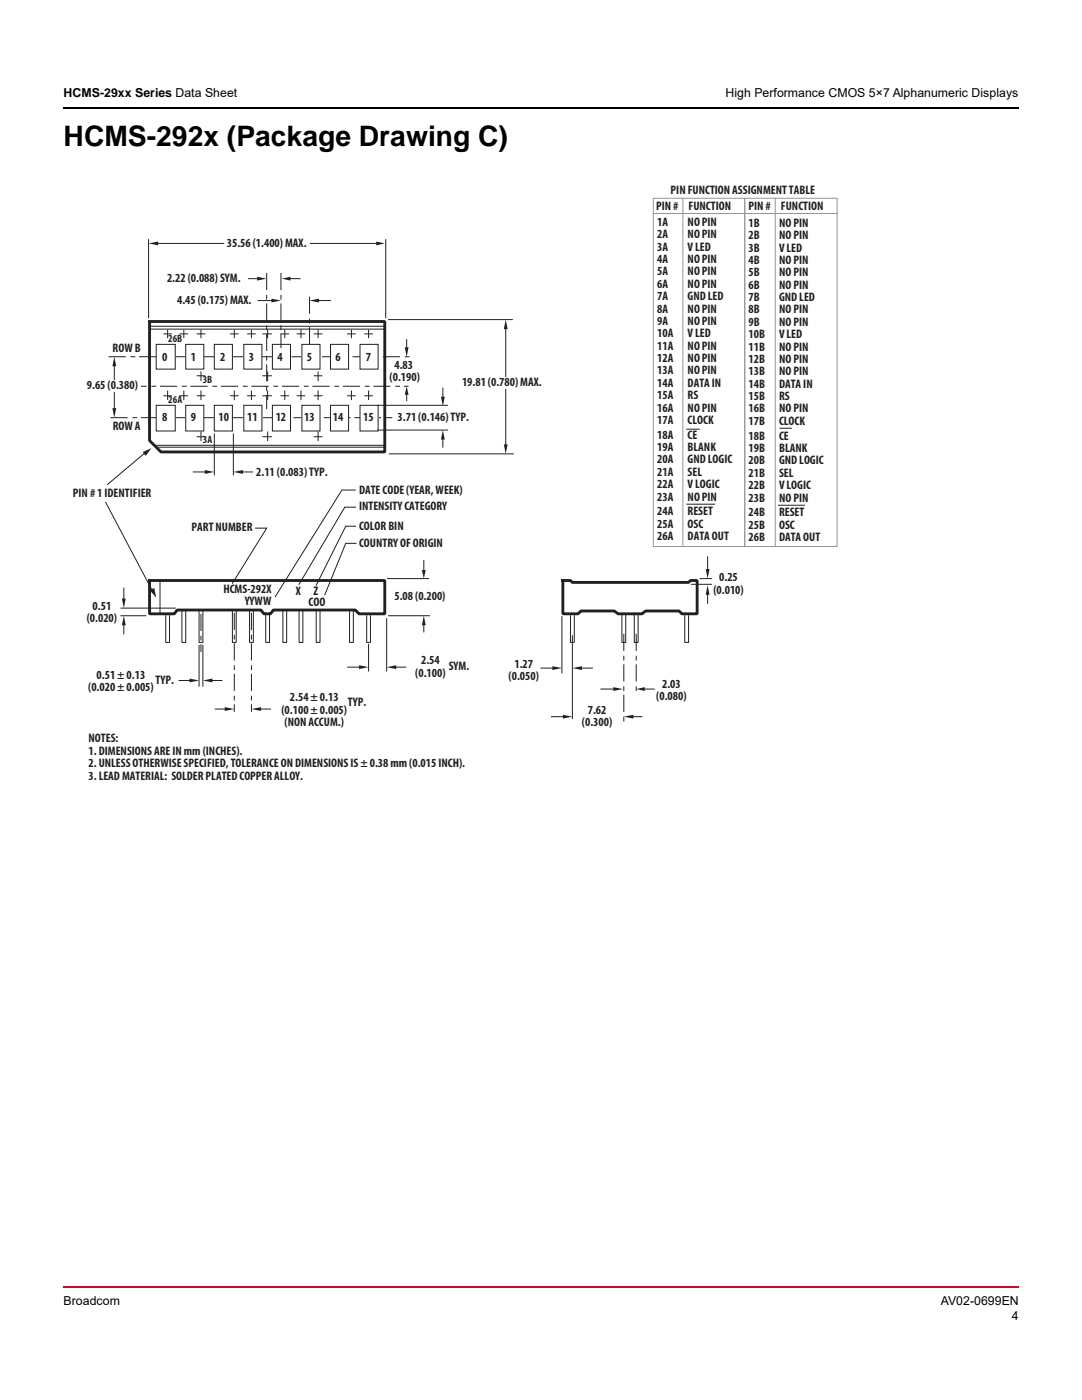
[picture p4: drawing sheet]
<svg xmlns="http://www.w3.org/2000/svg" width="216mm" height="279mm" viewBox="0 0 216 279" stroke-linecap="round" stroke-linejoin="round" font-family="sans-serif">
<path d="M12.5 256.7h.2v.3h-.2z" fill="#cc092f"/>
<path d="M12.7 256.9h190.7" fill="none" stroke="#cc092f" stroke-width=".36"/>
<path d="M12.5 21.4h.2v.4h-.2z" fill="#000"/>
<path d="M12.7 21.6h190.7" fill="none" stroke="#000" stroke-width=".36"/>
<path d="M13 34.6h155.6v123.1h-155.6z" fill="#fff"/>
<path d="M112.1 123.1v11.2M114.2 126.9v16.5" fill="none" stroke="#231f20" stroke-width=".2"/>
<path d="M130.4 39.6h18.2v69.5h-18.2zM136.3 39.6v69.5M130.4 42.6h18.2" fill="none" stroke="#939598" stroke-width=".2"/>
<path d="M21.7 71.2h60.4M22 83.4h56.3" fill="none" stroke="#231f20" stroke-width=".2" stroke-dasharray="3.4 1 1 .8" stroke-linecap="butt"/>
<path d="M80.8 69.3h.7l-.4 1.9z" fill="#231f20"/>
<path d="M81.1 67.8v1.5" fill="none" stroke="#231f20" stroke-width=".2"/>
<path d="M81.1 77.1l.4 1.7h-.7z" fill="#231f20"/>
<path d="M30 65.1h46.6M30 65.7h46.6M81.1 78.8v1.1M31.2 88.9h45.6M31.2 89.2h45.6" fill="none" stroke="#231f20" stroke-width=".2"/>
<path d="M61.8 59.2v10.3" fill="none" stroke="#231f20" stroke-width=".2" stroke-dasharray="3.4 1 1 .8" stroke-linecap="butt"/>
<path d="M29.8 64.2h47v26h-44.7l-2.3-2.3v-23.5" fill="none" stroke="#231f20" stroke-width=".57"/>
<path d="M31.2 80.9h3.8v5.1h-3.8z" fill="#fff"/>
<path d="M31.2 80.9h3.8v5.1h-3.8z" fill="none" stroke="#231f20" stroke-width=".2"/>
<path d="M42.8 80.9h3.6v5.1h-3.6z" fill="#fff"/>
<path d="M42.8 80.9h3.6v5.1h-3.6z" fill="none" stroke="#231f20" stroke-width=".2"/>
<path d="M37.1 80.9h3.6v5.1h-3.6z" fill="#fff"/>
<path d="M37.1 80.9h3.6v5.1h-3.6z" fill="none" stroke="#231f20" stroke-width=".2"/>
<path d="M71.8 80.9h3.6v5.1h-3.6z" fill="#fff"/>
<path d="M71.8 80.9h3.6v5.1h-3.6z" fill="none" stroke="#231f20" stroke-width=".2"/>
<path d="M65.9 80.9h3.7v5.1h-3.7z" fill="#fff"/>
<path d="M65.9 80.9h3.7v5.1h-3.7z" fill="none" stroke="#231f20" stroke-width=".2"/>
<path d="M60.2 80.9h3.7v5.1h-3.7z" fill="#fff"/>
<path d="M60.2 80.9h3.7v5.1h-3.7z" fill="none" stroke="#231f20" stroke-width=".2"/>
<path d="M54.4 80.9h3.6v5.1h-3.6z" fill="#fff"/>
<path d="M54.4 80.9h3.6v5.1h-3.6z" fill="none" stroke="#231f20" stroke-width=".2"/>
<path d="M48.7 80.9h3.6v5.1h-3.6z" fill="#fff"/>
<path d="M48.7 80.9h3.6v5.1h-3.6z" fill="none" stroke="#231f20" stroke-width=".2"/>
<path d="M31.2 68.7h3.8v5h-3.8z" fill="#fff"/>
<path d="M31.2 68.7h3.8v5h-3.8z" fill="none" stroke="#231f20" stroke-width=".2"/>
<path d="M42.8 68.7h3.6v5h-3.6z" fill="#fff"/>
<path d="M42.8 68.7h3.6v5h-3.6z" fill="none" stroke="#231f20" stroke-width=".2"/>
<path d="M37.1 68.7h3.6v5h-3.6z" fill="#fff"/>
<path d="M37.1 68.7h3.6v5h-3.6z" fill="none" stroke="#231f20" stroke-width=".2"/>
<path d="M71.8 68.7h3.6v5h-3.6z" fill="#fff"/>
<path d="M71.8 68.7h3.6v5h-3.6z" fill="none" stroke="#231f20" stroke-width=".2"/>
<path d="M65.9 68.7h3.7v5h-3.7z" fill="#fff"/>
<path d="M65.9 68.7h3.7v5h-3.7z" fill="none" stroke="#231f20" stroke-width=".2"/>
<path d="M60.2 68.7h3.7v5h-3.7z" fill="#fff"/>
<path d="M60.2 68.7h3.7v5h-3.7z" fill="none" stroke="#231f20" stroke-width=".2"/>
<path d="M54.4 68.7h3.6v5h-3.6z" fill="#fff"/>
<path d="M54.4 68.7h3.6v5h-3.6z" fill="none" stroke="#231f20" stroke-width=".2"/>
<path d="M48.7 68.7h3.6v5h-3.6z" fill="#fff"/>
<path d="M29.6 47.8v15.6M77 47.8v15.6M48.7 68.7h3.6v5h-3.6zM77.5 63.8h24.7M77.7 90.6h24.7" fill="none" stroke="#231f20" stroke-width=".2"/>
<g fill="#231f20">
<path d="M29.6 48.6l1.9-.4v.8z"/>
<path d="M75.1 48.2l1.7 .4-1.7 .4z"/>
</g>
<path d="M31.5 48.6h43.6" fill="none" stroke="#231f20" stroke-width=".2"/>
<g fill="#231f20">
<path d="M100.9 63.8l.4 1.9h-.8z"/>
<path d="M100.5 88.7h.8l-.4 1.9z"/>
</g>
<path d="M100.9 65.7v23.2" fill="none" stroke="#231f20" stroke-width=".2"/>
<g fill="#231f20">
<path d="M22.8 71.2l.4 1.9h-.8z"/>
<path d="M22.4 81.5h.8l-.4 1.9z"/>
</g>
<path d="M22.8 73.1v8.5" fill="none" stroke="#231f20" stroke-width=".2"/>
<path d="M53.2 54.5v27.1M25.8 77.1h55.7" fill="none" stroke="#231f20" stroke-width=".2" stroke-dasharray="3.4 1 1 .8" stroke-linecap="butt"/>
<path d="M88 79.2h.7l-.3 1.9z" fill="#231f20"/>
<path d="M88.4 77.5v1.7" fill="none" stroke="#231f20" stroke-width=".2"/>
<path d="M88.4 85.8l.3 1.9h-.7z" fill="#231f20"/>
<path d="M75.4 80.9h13.9M75.4 85.8h13.9M88.4 87.7v1.5" fill="none" stroke="#231f20" stroke-width=".2"/>
<path d="M28.5 90.2l1.7-.8-1.1 1.6z" fill="#231f20"/>
<path d="M28.7 90.6l-7.2 6.1" fill="none" stroke="#231f20" stroke-width=".2"/>
<path d="M56.1 54.5v15" fill="none" stroke="#231f20" stroke-width=".2" stroke-dasharray="3.4 1 1 .8" stroke-linecap="butt"/>
<path d="M61.8 60l1.9-.4v.8z" fill="#231f20"/>
<path d="M63.7 60h2.2" fill="none" stroke="#231f20" stroke-width=".2"/>
<path d="M54.2 59.6l1.9 .4-1.9 .4z" fill="#231f20"/>
<path d="M51.5 60h2.7" fill="none" stroke="#231f20" stroke-width=".2"/>
<path d="M56.3 55.6l1.7-.4v.8z" fill="#231f20"/>
<path d="M58 55.6h1.9" fill="none" stroke="#231f20" stroke-width=".2"/>
<path d="M51.3 55.2l1.9 .4-1.9 .4z" fill="#231f20"/>
<path d="M49.6 55.6h1.7" fill="none" stroke="#231f20" stroke-width=".2"/>
<path d="M29.8 117.8l1-.4 .4 1.9z" fill="#231f20"/>
<g fill="none" stroke="#231f20" stroke-width=".2">
<path d="M21.1 100.3l9.1 17.3M31.9 115.9v6.6M77.3 115.5h8.2M24.1 122.9h5M24.1 121.4h10.9M33.1 122.9v5.3h.7v-5.3M36.3 121.9v6.3h.8v-6.3M39.7 121.9v6.3h.8v-6.3M46.4 121.9v6.3h.7v-6.3M49.8 121.9v6.3h.8v-6.3M53 122.3v5.9h.8v-5.9M56.4 121.9v6.3h.8v-6.3"/>
<path d="M59.7 121.9v6.3h.7v-6.3M63.1 121.9v6.3h.8v-6.3M69.7 121.9v6.3h.8v-6.3M73.2 122.9v5.3h.7v-5.3M73.5 128.6v5.3M77.2 123.5v10.4M77.5 122.9h8.2"/>
</g>
<path d="M29.8 115.9h47v6.6h-5.2l-.7-.8h-16.4l-.5 .8h-1.4l-.5-.8h-16.7l-.6 .8h-5z" fill="none" stroke="#231f20" stroke-width=".57"/>
<path d="M24.3 119.5h.8l-.4 1.9z" fill="#231f20"/>
<path d="M24.7 117.4v2.3" fill="none" stroke="#231f20" stroke-width=".2"/>
<path d="M24.7 122.9l.4 1.9h-.8z" fill="#231f20"/>
<path d="M24.7 124.8v1.7" fill="none" stroke="#231f20" stroke-width=".2"/>
<path d="M40.5 135.8l1.9-.4v.8z" fill="#231f20"/>
<path d="M42.4 135.8h1.9" fill="none" stroke="#231f20" stroke-width=".2"/>
<path d="M37.8 135.4l1.9 .4-1.9 .4z" fill="#231f20"/>
<path d="M35.7 135.8h2.1" fill="none" stroke="#231f20" stroke-width=".2"/>
<path d="M50.2 141.5l1.9-.4v.8z" fill="#231f20"/>
<path d="M52.1 141.5h1.9" fill="none" stroke="#231f20" stroke-width=".2"/>
<path d="M44.9 141.1l1.9 .4-1.9 .4z" fill="#231f20"/>
<path d="M43 141.5h2" fill="none" stroke="#231f20" stroke-width=".2"/>
<path d="M77.2 133.1l1.9-.3v.7z" fill="#231f20"/>
<path d="M79.1 133.1h1.9" fill="none" stroke="#231f20" stroke-width=".2"/>
<path d="M71.6 132.8l1.9 .3-1.9 .4z" fill="#231f20"/>
<path d="M69.4 133.1h2.2" fill="none" stroke="#231f20" stroke-width=".2"/>
<path d="M84.2 113.8h.7l-.3 1.7z" fill="#231f20"/>
<path d="M84.6 111.9v1.9" fill="none" stroke="#231f20" stroke-width=".2"/>
<path d="M84.6 122.9l.3 1.9h-.7z" fill="#231f20"/>
<g fill="none" stroke="#231f20" stroke-width=".2">
<path d="M70.9 97.8h-2.7l-13.3 21.3M51 105.4h2.2l-6.8 11M70.9 101.2h-2.1l-9.1 15.4M70.9 105h-1.9l-5.9 11.8M71 108.4h-2l-4.2 10.3M138 116.6h4M139.7 115.5h2.3M39.7 128.8v8.1M40.5 128.8v8.1M84.6 124.8v1.3M113.8 122.9v5.3h.8v-5.3M124.1 122.5v5.7h.8v-5.7"/>
<path d="M126.6 122.5v5.7h.7v-5.7M136.6 122.9v5.3h.8v-5.3"/>
</g>
<path d="M40.1 122.5v7.6M46.8 122.3v19.8M50.2 122.3v19.8" fill="none" stroke="#231f20" stroke-width=".2" stroke-dasharray="3.4 1 1 .8" stroke-linecap="butt"/>
<path d="M112.3 115.9h1.5l.4 .3h23.2l.4-.3h1.3v6.6h-3l-.6-.6h-6.7l-.7 .6h-4.8l-.7-.6h-6.7l-.5 .6h-3.1z" fill="none" stroke="#231f20" stroke-width=".57"/>
<path d="M140.8 113.6h.8l-.4 1.9z" fill="#231f20"/>
<path d="M141.2 111.1v2.5" fill="none" stroke="#231f20" stroke-width=".2"/>
<path d="M141.2 116.8l.4 1.9h-.8z" fill="#231f20"/>
<path d="M141.2 118.3v2.1" fill="none" stroke="#231f20" stroke-width=".2"/>
<path d="M126.9 137.5l1.8-.4v.8z" fill="#231f20"/>
<path d="M128.7 137.5h1.9" fill="none" stroke="#231f20" stroke-width=".2"/>
<path d="M122.4 137.1l1.9 .4-1.9 .4z" fill="#231f20"/>
<path d="M119.9 137.5h2.5" fill="none" stroke="#231f20" stroke-width=".2"/>
<path d="M124.5 143l1.9-.4v.8z" fill="#231f20"/>
<path d="M126.2 143h1.9" fill="none" stroke="#231f20" stroke-width=".2"/>
<path d="M112.3 142.6l1.9 .4-1.9 .4z" fill="#231f20"/>
<path d="M110 143h2.3" fill="none" stroke="#231f20" stroke-width=".2"/>
<path d="M124.5 126.5v17.5M126.9 126.5v11.4" fill="none" stroke="#231f20" stroke-width=".2" stroke-dasharray="3.4 1 1 .8" stroke-linecap="butt"/>
<path d="M114.2 133.3l1.9-.3v.7z" fill="#231f20"/>
<path d="M116.1 133.3h2.1" fill="none" stroke="#231f20" stroke-width=".2"/>
<path d="M110.2 133l1.9 .3-1.9 .4z" fill="#231f20"/>
<path d="M107.9 133.3h2.3" fill="none" stroke="#231f20" stroke-width=".2"/>
<g fill="#fff">
<path d="M44.7 47.6h17.1v2.3h-17.1z"/>
<path d="M91 75.4h18.5v2.3h-18.5z"/>
<path d="M17.1 75.9h11v2.3h-11z"/>
<path d="M17.3 120h6.3v4.6h-6.3z"/>
</g>
<g fill="none" stroke="#231f20" stroke-width=".2">
<path d="M32.7 66.6h1.5M32.7 79h1.5M33.4 65.9v1.5M33.4 78v1.7M35.9 66.6h1.5M35.9 79h1.5M36.7 65.9v1.5M36.7 78v1.7M39.3 66.6h1.6M39.3 75h1.6M39.3 79h1.6M40.1 65.9v1.5"/>
<path d="M40.1 74.2v1.7M40.1 78v1.7M46 66.6h1.5M46 79h1.5M46.8 65.9v1.5M46.8 78v1.7M49.4 66.6h1.5M49.4 79h1.5M50.2 65.9v1.5M50.2 78v1.7M52.5 66.6h1.7M52.5 79h1.7"/>
<path d="M52.5 75h1.7M53.4 65.9v1.5M53.4 74.2v1.7M53.4 78v1.7M56.1 66.6h1.5M56.1 79h1.5M56.8 65.9v1.5M56.8 78v1.7M59.3 66.6h1.5M59.3 79h1.5M60.1 65.9v1.5M60.1 78v1.7"/>
<path d="M62.7 66.6h1.5M62.7 79h1.5M62.7 75h1.5M63.5 65.9v1.5M63.5 74.2v1.7M63.5 78v1.7M69.4 66.6h1.5M69.4 79h1.5M70.1 65.9v1.5M70.1 78v1.7M72.8 66.6h1.5M72.8 79h1.5"/>
<path d="M73.5 65.9v1.5M73.5 78v1.7M39.3 87.2h1.6M40.1 86.2v1.7M42.8 86.6v8.2M52.5 87.2h1.7M53.4 86.2v1.7M62.7 87.2h1.5M63.5 86.2v1.7"/>
</g>
<path d="M46.6 94.2l1.9-.4v.8z" fill="#231f20"/>
<path d="M48.3 94.2h2.1" fill="none" stroke="#231f20" stroke-width=".2"/>
<path d="M40.9 93.8l1.9 .4-1.9 .4z" fill="#231f20"/>
<path d="M38.6 94.2h2.3M46.6 86.6v8.2M137 85.7h2.5M155.6 85.5h2.3M137 100.6h5.6M155.3 100.8h5.2" fill="none" stroke="#231f20" stroke-width=".2"/>
<path d="M148.6 39.6h18.4v69.5h-18.4zM154.7 39.6v69.5M148.6 42.6h18.4" fill="none" stroke="#939598" stroke-width=".2"/>
<text font-size="5.6" x="12.7" y="29.2">HCMS-292x (Package Drawing C)</text>
<g font-size="2.5">
<text x="12.7" y="19.4">HCMS-29xx Series Data Sheet</text>
<text x="144.8" y="19.4">High Performance CMOS 5×7 Alphanumeric Displays</text>
<text x="12.7" y="260.3">Broadcom</text>
<text x="187.7" y="260.3">AV02-0699EN</text>
<text x="201.9" y="263.5">4</text>
</g>
<g font-size="2.5" fill="#231f20">
<text x="130.9" y="41.9">PIN #</text>
<text x="133.8" y="38.8">PIN FUNCTION ASSIGNMENT TABLE</text>
<text x="137.4" y="41.9">FUNCTION</text>
<text x="149.4" y="41.9">PIN #</text>
<text x="155.8" y="41.9">FUNCTION</text>
<text x="131.1" y="45.1">1A</text>
<text x="131.1" y="47.6">2A</text>
<text x="137.2" y="45.1">NO PIN</text>
<text x="137.2" y="47.6">NO PIN</text>
<text x="149.4" y="45.3">1B</text>
<text x="149.4" y="47.7">2B</text>
<text x="155.4" y="45.3">NO PIN</text>
<text x="155.4" y="47.7">NO PIN</text>
<text x="45.3" y="49.3">35.56 (1.400) MAX.</text>
<text x="131.1" y="50">3A</text>
<text x="131.1" y="52.5">4A</text>
<text x="137.2" y="50">V LED</text>
<text x="137.2" y="52.5">NO PIN</text>
<text x="149.4" y="50.2">3B</text>
<text x="149.4" y="52.7">4B</text>
<text x="155.4" y="50.2">V LED</text>
<text x="155.4" y="52.7">NO PIN</text>
<text x="33.3" y="56.4">2.22 (0.088) SYM.</text>
<text x="131.1" y="55">5A</text>
<text x="131.1" y="57.4">6A</text>
<text x="131.1" y="59.9">7A</text>
<text x="137.2" y="55">NO PIN</text>
<text x="137.2" y="57.4">NO PIN</text>
<text x="137.2" y="59.9">GND LED</text>
<text x="149.4" y="55.1">5B</text>
<text x="149.4" y="57.6">6B</text>
<text x="155.4" y="55.1">NO PIN</text>
<text x="155.4" y="57.6">NO PIN</text>
<text x="35.3" y="60.7">4.45 (0.175) MAX.</text>
<text x="131.1" y="62.4">8A</text>
<text x="131.1" y="64.8">9A</text>
<text x="137.2" y="62.4">NO PIN</text>
<text x="137.2" y="64.8">NO PIN</text>
<text x="149.4" y="60.1">7B</text>
<text x="149.4" y="62.6">8B</text>
<text x="149.4" y="65">9B</text>
<text x="155.4" y="60.1">GND LED</text>
<text x="155.4" y="62.6">NO PIN</text>
<text x="155.4" y="65">NO PIN</text>
<text x="22.5" y="70.2">ROW B</text>
<text x="32.4" y="72">0</text>
<text x="38.1" y="72">1</text>
<text x="43.9" y="72">2</text>
<text x="49.6" y="72">3</text>
<text x="55.4" y="72">4</text>
<text x="61.2" y="72">5</text>
<text x="66.9" y="72">6</text>
<text x="73" y="72">7</text>
<text x="131.1" y="67.3">10A</text>
<text x="131.1" y="69.8">11A</text>
<text x="137.2" y="67.3">V LED</text>
<text x="137.2" y="69.8">NO PIN</text>
<text x="149.4" y="67.5">10B</text>
<text x="149.4" y="70">11B</text>
<text x="155.4" y="67.5">V LED</text>
<text x="155.4" y="70">NO PIN</text>
<text x="17.3" y="77.7">9.65 (0.380)</text>
<text x="77.7" y="76.1">(0.190)</text>
<text x="78.7" y="73.7">4.83</text>
<text x="92.2" y="77.1">19.81 (0.780) MAX.</text>
<text x="131.1" y="72.2">12A</text>
<text x="131.1" y="74.7">13A</text>
<text x="131.1" y="77.2">14A</text>
<text x="137.2" y="72.2">NO PIN</text>
<text x="137.2" y="74.7">NO PIN</text>
<text x="137.2" y="77.2">DATA IN</text>
<text x="149.4" y="72.4">12B</text>
<text x="149.4" y="74.9">13B</text>
<text x="149.4" y="77.4">14B</text>
<text x="155.4" y="72.4">NO PIN</text>
<text x="155.4" y="74.9">NO PIN</text>
<text x="155.4" y="77.4">DATA IN</text>
<text x="32.4" y="83.9">8</text>
<text x="38.1" y="83.9">9</text>
<text x="43.6" y="83.9">10</text>
<text x="49.3" y="83.9">11</text>
<text x="55" y="83.9">12</text>
<text x="60.7" y="83.9">13</text>
<text x="66.4" y="83.9">14</text>
<text x="72.5" y="83.9">15</text>
<text x="131.1" y="79.7">15A</text>
<text x="131.1" y="82.1">16A</text>
<text x="137.2" y="79.7">RS</text>
<text x="137.2" y="82.1">NO PIN</text>
<text x="149.4" y="79.8">15B</text>
<text x="149.4" y="82.3">16B</text>
<text x="155.4" y="79.8">RS</text>
<text x="155.4" y="82.3">NO PIN</text>
<text x="22.5" y="85.8">ROW A</text>
<text x="79.3" y="84.1">3.71 (0.146) TYP.</text>
<text x="131.1" y="84.6">17A</text>
<text x="131.1" y="87.6">18A</text>
<text x="137.2" y="84.6">CLOCK</text>
<text x="137.2" y="87.6">CE</text>
<text x="149.4" y="84.8">17B</text>
<text x="149.4" y="87.7">18B</text>
<text x="155.4" y="84.8">CLOCK</text>
<text x="155.4" y="87.7">CE</text>
<text x="51.1" y="94.9">2.11 (0.083) TYP.</text>
<text x="131.1" y="90">19A</text>
<text x="131.1" y="92.5">20A</text>
<text x="131.1" y="95">21A</text>
<text x="137.2" y="90">BLANK</text>
<text x="137.2" y="92.5">GND LOGIC</text>
<text x="137.2" y="95">SEL</text>
<text x="149.4" y="90.2">19B</text>
<text x="149.4" y="92.7">20B</text>
<text x="149.4" y="95.2">21B</text>
<text x="155.4" y="90.2">BLANK</text>
<text x="155.4" y="92.7">GND LOGIC</text>
<text x="155.4" y="95.2">SEL</text>
<text x="14.6" y="99.1">PIN # 1 IDENTIFIER</text>
<text x="71.6" y="101.8">INTENSITY CATEGORY</text>
<text x="71.6" y="98.6">DATE CODE (YEAR, WEEK)</text>
<text x="131.1" y="97.4">22A</text>
<text x="131.1" y="99.9">23A</text>
<text x="137.2" y="97.4">V LOGIC</text>
<text x="137.2" y="99.9">NO PIN</text>
<text x="149.4" y="97.6">22B</text>
<text x="149.4" y="100.1">23B</text>
<text x="155.4" y="97.6">V LOGIC</text>
<text x="155.4" y="100.1">NO PIN</text>
<text x="38.2" y="106">PART NUMBER</text>
<text x="71.6" y="105.8">COLOR BIN</text>
<text x="131.1" y="102.9">24A</text>
<text x="131.1" y="105.3">25A</text>
<text x="131.1" y="107.8">26A</text>
<text x="137.2" y="102.9">RESET</text>
<text x="137.2" y="105.3">OSC</text>
<text x="137.2" y="107.8">DATA OUT</text>
<text x="149.4" y="103.1">24B</text>
<text x="149.4" y="105.5">25B</text>
<text x="149.4" y="108">26B</text>
<text x="155.4" y="103.1">RESET</text>
<text x="155.4" y="105.5">OSC</text>
<text x="155.4" y="108">DATA OUT</text>
<text x="71.6" y="109.2">COUNTRY OF ORIGIN</text>
<text x="44.6" y="118.3">HCMS-292X</text>
<text x="59.1" y="118.7">X</text>
<text x="62.5" y="118.7">Z</text>
<text x="78.7" y="119.8">5.08 (0.200)</text>
<text x="142.3" y="118.5">(0.010)</text>
<text x="143.5" y="116">0.25</text>
<text x="17.3" y="124.2">(0.020)</text>
<text x="18.5" y="121.7">0.51</text>
<text x="48.8" y="120.8">YYWW</text>
<text x="61.6" y="121">COO</text>
<text x="17.6" y="137.9">(0.020 ± 0.005)</text>
<text x="19.3" y="135.4">0.51 ± 0.13</text>
<text x="31" y="136.6">TYP.</text>
<text x="82.9" y="135">(0.100)</text>
<text x="84" y="132.6">2.54</text>
<text x="89.5" y="133.7">SYM.</text>
<text x="101.5" y="135.8">(0.050)</text>
<text x="102.7" y="133.3">1.27</text>
<text x="132.1" y="137.3">2.03</text>
<text x="56.2" y="142.5">(0.100 ± 0.005)</text>
<text x="57.9" y="140">2.54 ± 0.13</text>
<text x="69.4" y="140.9">TYP.</text>
<text x="117.3" y="142.5">7.62</text>
<text x="130.9" y="139.8">(0.080)</text>
<text x="17.7" y="148.2">NOTES:</text>
<text x="56.8" y="144.9">(NON ACCUM.)</text>
<text x="116.1" y="144.9">(0.300)</text>
<text x="17.7" y="150.6">1. DIMENSIONS ARE IN mm (INCHES).</text>
<text x="17.7" y="153.1">2. UNLESS OTHERWISE SPECIFIED, TOLERANCE ON DIMENSIONS IS ± 0.38 mm (0.015 INCH).</text>
<text x="17.7" y="155.6">3. LEAD MATERIAL: SOLDER PLATED COPPER ALLOY.</text>
</g>
<g font-size="2.1" fill="#231f20">
<text x="33.6" y="68.3">26B</text>
<text x="40.5" y="76.5">3B</text>
<text x="33.6" y="80.5">26A</text>
<text x="40.5" y="88.5">3A</text>
</g>
</svg>
